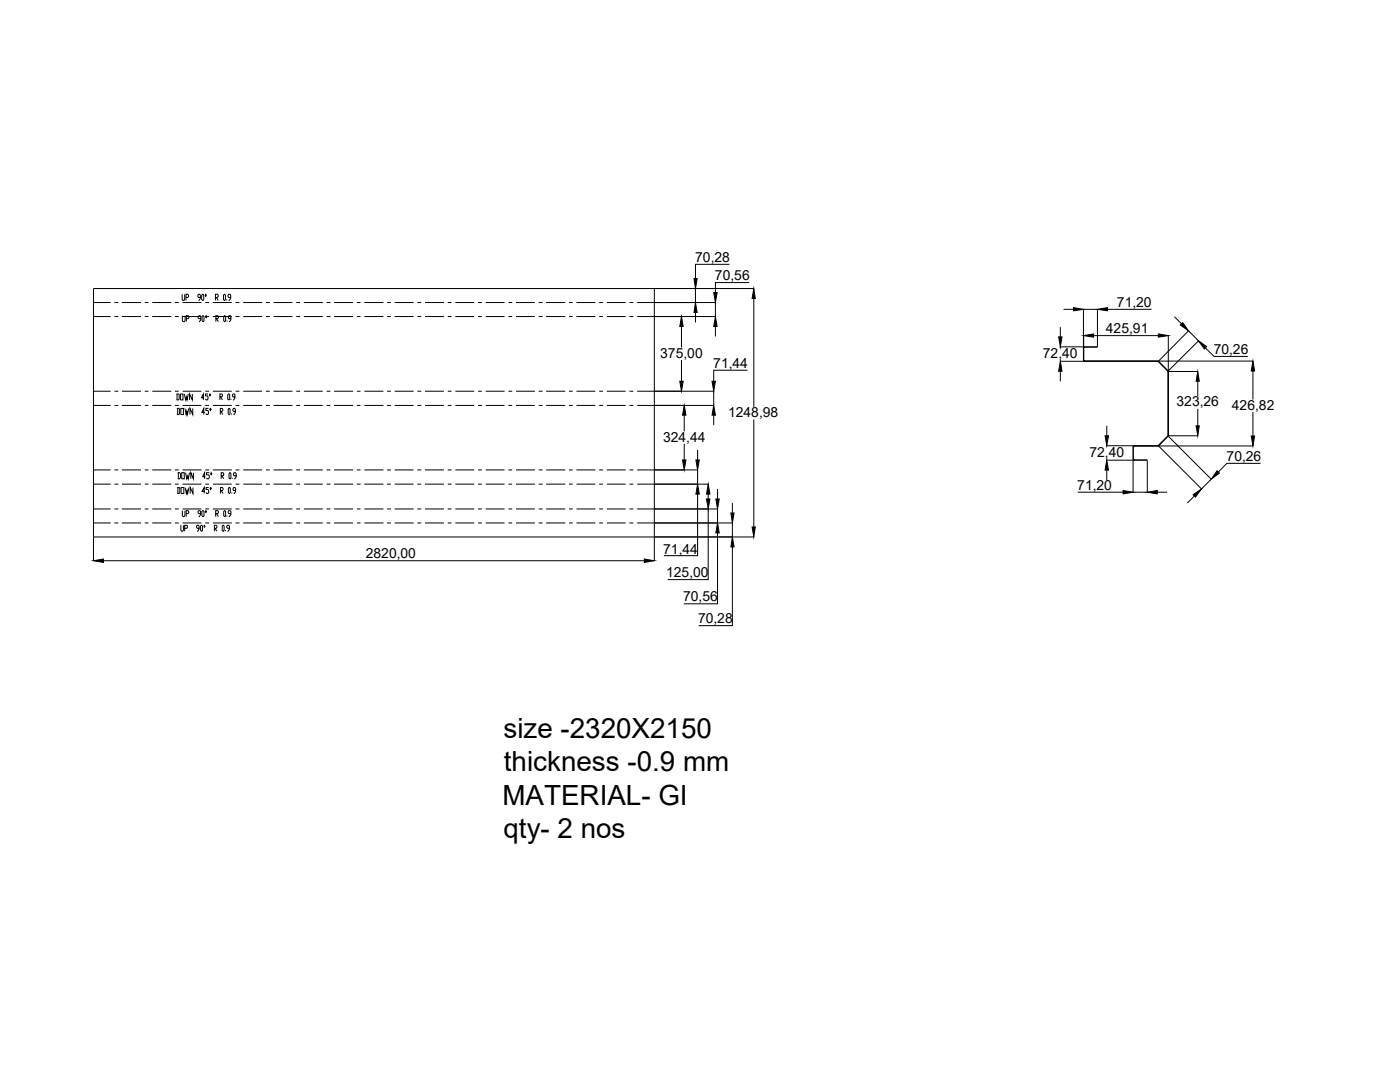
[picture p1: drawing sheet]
<svg xmlns="http://www.w3.org/2000/svg" width="279mm" height="216mm" viewBox="0 0 279 216" stroke-linecap="round" stroke-linejoin="round" font-family="sans-serif">
<!-- layer: 0 -->
<g fill="none" stroke="#000" stroke-width=".2">
<path d="M36.4 58.7v1l.1 .2h.2l.2-.2v-1M37.1 59.4h.4l.1-.3-.1-.4h-.4v1.2M40 59.4h-.4l-.1-.3 .1-.4h.3l.1 .2v.6l-.4 .4M40.4 58.7l.3 .2-.2 1-.3-.2v-.8zM41 58.7l.2 .2-.2 .2-.1-.2zM43 59.4h.4l.1-.3-.1-.4h-.4v1.2M43.2 59.4l.3 .5M44.7 58.7l.3 .2-.1 1-.3-.2zM45.2 59.7v.2M46 59.4h-.4l-.1-.3 .1-.4h.3l.1 .2v.6l-.4 .4M130.6 57.6v54.3M138.8 57.6v2.8"/>
<path d="M145.6 52.7h-6.8v2.9M149.5 56.4h-6.7v2M150.4 59.6v21.6M150.5 57.6h-131.8v54.3M18.7 60.4h3.4M18.7 63.2h3.4M18.7 78.1h3.4M22.8 60.4h.8M22.8 63.2h.8M22.8 78.1h.8M24.3 60.4h3.8M24.3 63.2h3.8"/>
<path d="M24.3 78.1h3.8M28.9 60.4h.7M28.9 63.2h.7M28.9 78.1h.7M30.4 60.4h3.8M30.4 63.2h3.8M30.4 78.1h3.8M34.9 60.4h.8M34.9 63.2h.8M34.9 78.1h.8M35.2 78.6h.4l.2 .2v.8l-.2 .2h-.4M35.3 78.6v1.2"/>
<path d="M36 78.6h.5v1.2h-.5zM36.4 63v1l.1 .2h.3l.1-.2v-1M36.4 60.4h3.8M36.4 63.2h3.8M36.4 78.1h3.8M36.8 78.6l.3 1.2 .1-.6 .1 .6 .3-1.2M37.2 63.6h.4l.1-.2-.1-.4h-.4v1.2M38.4 78.6v1.2l-.6-1.2v1.2M40.1 63.6h-.4l-.2-.2 .2-.4h.2l.2 .2v.6l-.4 .4M40.5 63l.2 .2-.1 1-.3-.2v-.8zM40.7 79.4h-.5l.4-.8v1.2M41 60.4h.7"/>
<path d="M41 63.2h.7M41 78.1h.7M41.1 63l.2 .2-.2 .2-.1-.2zM41.5 78.6h-.5v.4h.4l.1 .2-.1 .6h-.3l-.1-.2M41.9 78.6l.1 .2-.1 .2-.1-.2zM42.5 60.4h3.8M42.5 63.2h3.8M42.5 78.1h3.8M43.1 63.6h.4l.1-.2-.1-.4h-.4v1.2M43.2 63.6l.4 .6M43.9 79.2h.4l.1-.2-.1-.4h-.4v1.2M44 79.2l.4 .6"/>
<path d="M44.8 63l.2 .2-.1 1-.3-.2v-.8zM45.3 64v.2M45.6 78.6l.2 .2-.1 1-.2-.2v-.8zM46.1 63.6h-.4l-.1-.2 .1-.4h.3l.1 .2v.6l-.4 .4M46.1 79.6v.2M46.9 79.2h-.4l-.1-.2 .1-.4h.3l.1 .2v.6l-.4 .4M47 60.4h.8M47 63.2h.8M47 78.1h.8M48.5 60.4h3.8M48.5 63.2h3.8M48.5 78.1h3.8"/>
<path d="M53.1 60.4h.7M53.1 63.2h.7M53.1 78.1h.7M54.6 60.4h3.8M54.6 63.2h3.8M54.6 78.1h3.8M59.1 60.4h.8M59.1 63.2h.8M59.1 78.1h.8M60.6 60.4h3.8M60.6 63.2h3.8M60.6 78.1h3.8"/>
<path d="M65.2 60.4h.7M65.2 63.2h.7M65.2 78.1h.7M66.7 60.4h3.8M66.7 63.2h3.8M66.7 78.1h3.8M71.2 60.4h.8M71.2 63.2h.8M71.2 78.1h.8M72.7 60.4h3.8M72.7 63.2h3.8M72.7 78.1h3.8"/>
<path d="M77.2 60.4h.8M77.2 63.2h.8M77.2 78.1h.8M78.8 60.4h3.7M78.8 63.2h3.7M78.8 78.1h3.7M83.3 60.4h.8M83.3 63.2h.8M83.3 78.1h.8M84.8 60.4h3.8M84.8 63.2h3.8M84.8 78.1h3.8"/>
<path d="M89.4 60.4h.7M89.4 63.2h.7M89.4 78.1h.7M90.9 60.4h3.7M90.9 63.2h3.7M90.9 78.1h3.7M95.4 60.4h.8M95.4 63.2h.8M95.4 78.1h.8M96.9 60.4h3.8M96.9 63.2h3.8M96.9 78.1h3.8"/>
<path d="M101.5 60.4h.7M101.5 63.2h.7M101.5 78.1h.7M103 60.4h3.8M103 63.2h3.8M103 78.1h3.8M107.5 60.4h.8M107.5 63.2h.8M107.5 78.1h.8M109 60.4h3.8M109 63.2h3.8M109 78.1h3.8"/>
<path d="M113.6 60.4h.7M113.6 63.2h.7M113.6 78.1h.7M115 60.4h3.8M115 63.2h3.8M115 78.1h3.8M119.6 60.4h.7M119.6 63.2h.7M119.6 78.1h.7M121.1 60.4h3.8M121.1 63.2h3.8M121.1 78.1h3.8"/>
<path d="M125.6 60.4h.8M125.6 63.2h.8M125.6 78.1h.8M127.2 60.4h15.6M127.2 63.2h15.6M127.2 78.1h15.3M136 65.2v4.1M136 71.8v4.3M138.8 62.4v1.9M142.4 78.1v2.8M142.8 60.4v2.8M142.8 65.2v1.9"/>
<path d="M149.2 73.9h-6.8v2.2M211.6 72.1h19.6M211.6 69.2h7.4M211.6 65.3v1.9M211.6 69.2v.2M211.6 71.9v.2M211.6 74.1v2M212.2 61.7h2M216.2 69.3h.1M216.2 61.7l.1 10.3M216.2 61.7h2.8M216.3 72v.1"/>
<path d="M216.3 66.9v5.2M216.3 69.3h.1M216.3 72h.1M216.3 72.1h33.8M216.3 69.2v.1M218.3 67h12.9M219 61.7v7.6h-2.7M221 61.7h8.8M231.1 72.1h.1M231.1 72.1l2 2M233.1 74.1h.1M233.1 74v13l-1.9 2"/>
<path d="M233.1 74.1h5.9M233.2 66.9v20M234.4 63.2l1.4 1.4M237.2 66l-6 6.1M237.2 66l2 2M239 76.1v3M239.2 68l-6 6M240.6 69.4l1.7 1.7h6.7M250 74v5.7M18.7 80.9h3.4M18.7 93.8h3.4M18.7 96.6h3.4"/>
<path d="M22.8 80.9h.8M22.8 93.8h.8M22.8 96.6h.8M24.3 80.9h3.8M24.3 93.8h3.8M24.3 96.6h3.8M28.9 80.9h.7M28.9 93.8h.7M28.9 96.6h.7M30.4 80.9h3.8M30.4 93.8h3.8M30.4 96.6h3.8"/>
<path d="M34.9 80.9h.8M34.9 93.8h.8M34.9 96.6h.8M35.3 81.5h.4l.1 .2v.8l-.1 .2h-.4M35.4 97.3h.4l.1 .2v.8l-.1 .2h-.4M35.5 94.3h.3l.2 .2v.8l-.2 .2h-.3M35.5 81.5v1.2M35.5 97.3v1.2M35.6 94.3v1.2M36.1 81.5h.5v1.2h-.5zM36.1 97.3h.6v1.2h-.6zM36.3 94.3h.5v1.2h-.5z"/>
<path d="M36.4 80.9h3.8M36.4 93.8h3.8M36.4 96.6h3.8M36.9 81.5l.3 1.2 .1-.6 .1 .6 .3-1.2M36.9 97.3l.3 1.2 .1-.6 .2 .6 .2-1.2M37 94.3l.3 1.2 .2-.5 .1 .5 .2-1.2M38.5 81.5v1.2l-.6-1.2v1.2M38.5 97.3v1.2l-.5-1.2v1.2M38.6 94.3v1.2l-.5-1.2v1.2M40.8 82.3h-.5l.4-.8v1.2M40.9 98h-.6l.5-.7v1.2M41 95.1h-.5l.3-.8v1.2"/>
<path d="M41 80.9h.7M41 93.8h.7M41 96.6h.7M41.6 81.5h-.5v.4h.4l.1 .2-.1 .6h-.3l-.1-.2M41.6 97.3h-.5v.4h.4l.1 .2-.1 .6h-.2l-.2-.2M41.8 94.3h-.6v.4h.4l.2 .3-.2 .5h-.3l-.1-.2M42 81.5l.1 .2-.1 .2-.1-.2zM42 97.3l.2 .2-.2 .2-.1-.2zM42.1 94.3l.2 .2-.2 .2-.1-.2zM42.5 80.9h3.8M42.5 93.8h3.8M42.5 96.6h3.8"/>
<path d="M44 82.1h.4l.1-.2-.1-.4h-.4v1.2M44 97.9h.4l.1-.2-.1-.4h-.4v1.2M44.1 82.1l.4 .6M44.1 95h.4l.1-.3-.1-.4h-.4v1.2M44.1 97.9l.4 .6M44.3 95l.3 .5M45.7 81.5l.2 .2-.1 1-.3-.2zM45.7 97.3l.3 .2-.2 1-.2-.2v-.8zM45.8 94.3l.3 .2-.1 1-.3-.2zM46.2 82.5v.2M46.3 98.3v.2M46.3 95.3v.2"/>
<path d="M47 82.1h-.4l-.1-.2 .1-.4h.2l.2 .2v.6l-.4 .4M47 97.9h-.4l-.1-.2 .1-.4h.3l.1 .2v.5l-.4 .5M47 80.9h.8M47 93.8h.8M47 96.6h.8M47.1 95h-.4l-.1-.3 .1-.4h.3l.1 .2v.6l-.2 .4h-.2M48.5 80.9h3.8M48.5 93.8h3.8M48.5 96.6h3.8M53.1 80.9h.7M53.1 93.8h.7M53.1 96.6h.7"/>
<path d="M54.6 80.9h3.8M54.6 93.8h3.8M54.6 96.6h3.8M59.1 80.9h.8M59.1 93.8h.8M59.1 96.6h.8M60.6 80.9h3.8M60.6 93.8h3.8M60.6 96.6h3.8M65.2 80.9h.7M65.2 93.8h.7M65.2 96.6h.7"/>
<path d="M66.7 80.9h3.8M66.7 93.8h3.8M66.7 96.6h3.8M71.2 80.9h.8M71.2 93.8h.8M71.2 96.6h.8M72.7 80.9h3.8M72.7 93.8h3.8M72.7 96.6h3.8M77.2 80.9h.8M77.2 93.8h.8M77.2 96.6h.8"/>
<path d="M78.8 80.9h3.7M78.8 93.8h3.7M78.8 96.6h3.7M83.3 80.9h.8M83.3 93.8h.8M83.3 96.6h.8M84.8 80.9h3.8M84.8 93.8h3.8M84.8 96.6h3.8M89.4 80.9h.7M89.4 93.8h.7M89.4 96.6h.7"/>
<path d="M90.9 80.9h3.7M90.9 93.8h3.7M90.9 96.6h3.7M95.4 80.9h.8M95.4 93.8h.8M95.4 96.6h.8M96.9 80.9h3.8M96.9 93.8h3.8M96.9 96.6h3.8M101.5 80.9h.7M101.5 93.8h.7M101.5 96.6h.7"/>
<path d="M103 80.9h3.8M103 93.8h3.8M103 96.6h3.8M107.5 80.9h.8M107.5 93.8h.8M107.5 96.6h.8M109 80.9h3.8M109 93.8h3.8M109 96.6h3.8M113.6 80.9h.7M113.6 93.8h.7M113.6 96.6h.7"/>
<path d="M115 80.9h3.8M115 93.8h3.8M115 96.6h3.8M119.6 80.9h.7M119.6 93.8h.7M119.6 96.6h.7M121.1 80.9h3.8M121.1 93.8h3.8M121.1 96.6h3.8M125.6 80.9h.8M125.6 93.8h.8M125.6 96.6h.8"/>
<path d="M127.2 80.9h15.3M127.2 93.8h12.1M127.2 96.6h14.2M136.6 82.8v3.3M136.6 88.6v3.2M139.2 98.6v12.3h-6.7M139.2 89.8v2M139.2 93.8v2.8M141.3 98.6v1M142.4 82.8v2M143.2 97.6v2M150.4 83.7v21.5"/>
<path d="M215.1 98.2h9M220.8 88.9h10.3M220.8 91.8h8.2v6.5M220.9 85v2M220.9 88.9v.2M220.9 91.7v.1M220.9 93.8v2M226.1 98.2h2.9M226.2 91.7v.1M226.2 89l-.1 2.7M226.2 89h.1M226.2 91.7h.1"/>
<path d="M226.2 91.8h.1M231 98.2h1.9M231.1 88.9h.1M231.1 88.9v.1M231.1 88.9l8.7 8.7 2-2M233.1 87h.1M233.2 87l8.6 8.6M238.4 99l-1.4 1.4M239 87h-5.9l-2 1.9M239 81.6v3.4M250 82.2v4.8M250.1 89h-24v9.3"/>
<path d="M251.6 92.5h-6.8l-1.7 1.7M18.7 101.6h3.4M18.7 104.4h3.4M18.7 107.1h131.8M20.6 111.9h108M22.8 101.6h.8M22.8 104.4h.8M24.3 101.6h3.8M24.3 104.4h3.8M28.9 101.6h.7M28.9 104.4h.7M30.4 101.6h3.8"/>
<path d="M30.4 104.4h3.8M34.9 101.6h.8M34.9 104.4h.8M36.1 104.8v1l.1 .2h.3l.1-.2v-1M36.4 101.9v1l.1 .2h.3l.1-.2v-1M36.4 101.6h3.8M36.4 104.4h3.8M36.9 105.4h.4l.1-.2-.1-.4h-.4v1.2M37.2 102.5h.3l.2-.2-.2-.4h-.3v1.2M39.7 105.4h-.3l-.2-.2 .2-.4h.2l.1 .2v.6l-.3 .4M40 102.5h-.3l-.2-.2 .2-.4h.2l.1 .2v.6l-.3 .4M40.2 104.8l.2 .2-.1 1-.3-.2v-.8z"/>
<path d="M40.3 102.1l.2-.2 .2 .2-.1 1-.3-.2zM40.8 104.8l.1 .2-.1 .2-.1-.2zM41 101.6h.7M41 104.4h.7M41.1 101.9l.1 .2-.1 .2-.1-.2zM42.5 101.6h3.8M42.5 104.4h3.8M42.8 105.4h.4l.1-.2-.1-.4h-.4v1.2M42.9 105.4l.4 .6M43 102.5h.5l.1-.2-.1-.4h-.5v1.2M43.2 102.5l.4 .6M44.5 104.8l.2 .2-.1 1-.2-.2v-.8z"/>
<path d="M44.8 101.9l.2 .2-.1 1-.3-.2v-.8zM45 105.8v.2M45.3 102.9v.2M45.8 105.4h-.4l-.2-.2 .2-.4h.3l.1 .2v.6l-.4 .4M46.1 102.5h-.4l-.2-.2 .2-.4h.3l.1 .2v.6l-.4 .4M47 101.6h.8M47 104.4h.8M48.5 101.6h3.8M48.5 104.4h3.8M53.1 101.6h.7M53.1 104.4h.7M54.6 101.6h3.8"/>
<path d="M54.6 104.4h3.8M59.1 101.6h.8M59.1 104.4h.8M60.6 101.6h3.8M60.6 104.4h3.8M65.2 101.6h.7M65.2 104.4h.7M66.7 101.6h3.8M66.7 104.4h3.8M71.2 101.6h.8M71.2 104.4h.8M72.7 101.6h3.8"/>
<path d="M72.7 104.4h3.8M77.2 101.6h.8M77.2 104.4h.8M78.8 101.6h3.7M78.8 104.4h3.7M83.3 101.6h.8M83.3 104.4h.8M84.8 101.6h3.8M84.8 104.4h3.8M89.4 101.6h.7M89.4 104.4h.7M90.9 101.6h3.7"/>
<path d="M90.9 104.4h3.7M95.4 101.6h.8M95.4 104.4h.8M96.9 101.6h3.8M96.9 104.4h3.8M101.5 101.6h.7M101.5 104.4h.7M103 101.6h3.8M103 104.4h3.8M107.5 101.6h.8M107.5 104.4h.8M109 101.6h3.8"/>
<path d="M109 104.4h3.8M113.6 101.6h.7M113.6 104.4h.7M115 101.6h3.8M115 104.4h3.8M119.6 101.6h.7M119.6 104.4h.7M121.1 101.6h3.8M121.1 104.4h3.8M125.6 101.6h.8M125.6 104.4h.8M127.2 101.6h16"/>
<path d="M127.2 104.4h19v2.7M141.3 101.6v14.1h-8M143.2 106.3v14.2h-6.7M143.2 101.6v2.8M146.2 109.1v15.7h-6.8M146.2 100.4v2"/>
</g>
<g fill="#000" stroke="#000" stroke-width=".2">
<path d="M138.5 55.6h.6l-.3 2zM142.4 58.4h.7l-.3 2zM150.4 57.6l.3 2h-.6zM135.7 76.1h.6l-.3 2zM136 63.2l.3 2h-.6zM138.8 60.4l.3 2h-.6zM142.1 76.1h.7l-.4 2zM142.8 63.2l.3 2h-.7zM211.3 67.2h.6l-.3 2zM211.6 72.1l.3 2h-.6zM214.2 61.4l2 .3-2 .3zM216.3 67l2-.4v.7z"/>
<path d="M219 61.7l2-.3v.6zM231.2 66.6l2 .4-2 .3zM235.6 64.9l.4-.5 1.2 1.6zM239 74.1l.3 2h-.6zM239.2 68l1.6 1.2-.4 .4zM250 72.1l.4 1.9h-.7zM136.2 91.8h.7l-.3 2zM136.6 80.9l.3 1.9h-.7zM138.9 91.8h.7l-.4 2zM139.2 96.6l.4 2h-.7zM141.3 96.6l.4 2h-.7zM141 99.6h.7l-.4 2z"/>
<path d="M142.4 80.9l.4 1.9h-.7zM142.9 99.6h.6l-.3 2zM220.5 87h.7l-.3 1.9zM220.9 91.8l.3 2h-.7zM224.1 97.9l2 .3-2 .4zM229 98.2l2-.3v.7zM238.1 98.7l1.7-1.1-1.2 1.6zM238.7 85h.6l-.3 2zM242.9 93.9l.5 .5-1.6 1.2zM249.7 87h.7l-.4 2zM18.7 111.9l1.9-.4v.7zM128.6 111.5l2 .4-2 .3z"/>
<path d="M143.2 104.4l.3 1.9h-.6zM145.9 102.4h.6l-.3 2zM146.2 107.1l.3 2h-.6zM150.1 105.2h.6l-.3 1.9z"/>
</g>
<g font-size="5.5">
<text x="100.5" y="147.2">size -2320X2150</text>
<text x="100.6" y="153.9">thickness -0.9 mm</text>
<text x="100.3" y="160.6">MATERIAL- GI</text>
<text x="100.5" y="167.2">qty- 2 nos</text>
</g>
<g font-size="2.8">
<text x="138.8" y="52.3">70,28</text>
<text x="142.7" y="55.9">70,56</text>
<text x="222.9" y="61.3">71,20</text>
<text x="131.8" y="71.4">375,00</text>
<text x="208.1" y="71.5">72,40</text>
<text x="220.7" y="66.5">425,91</text>
<text x="242.2" y="70.7">70,26</text>
<text x="142.4" y="73.4">71,44</text>
<text x="145.3" y="83.2">1248,98</text>
<text x="234.8" y="81.1">323,26</text>
<text x="245.9" y="81.7">426,82</text>
<text x="132.3" y="88.1">324,44</text>
<text x="217.4" y="91.2">72,40</text>
<text x="244.8" y="92">70,26</text>
<text x="215" y="97.7">71,20</text>
<text x="73" y="111.4">2820,00</text>
<text x="132.4" y="110.4">71,44</text>
<text x="133" y="115.2">125,00</text>
<text x="136.3" y="120">70,56</text>
<text x="139.3" y="124.4">70,28</text>
</g>
</svg>
